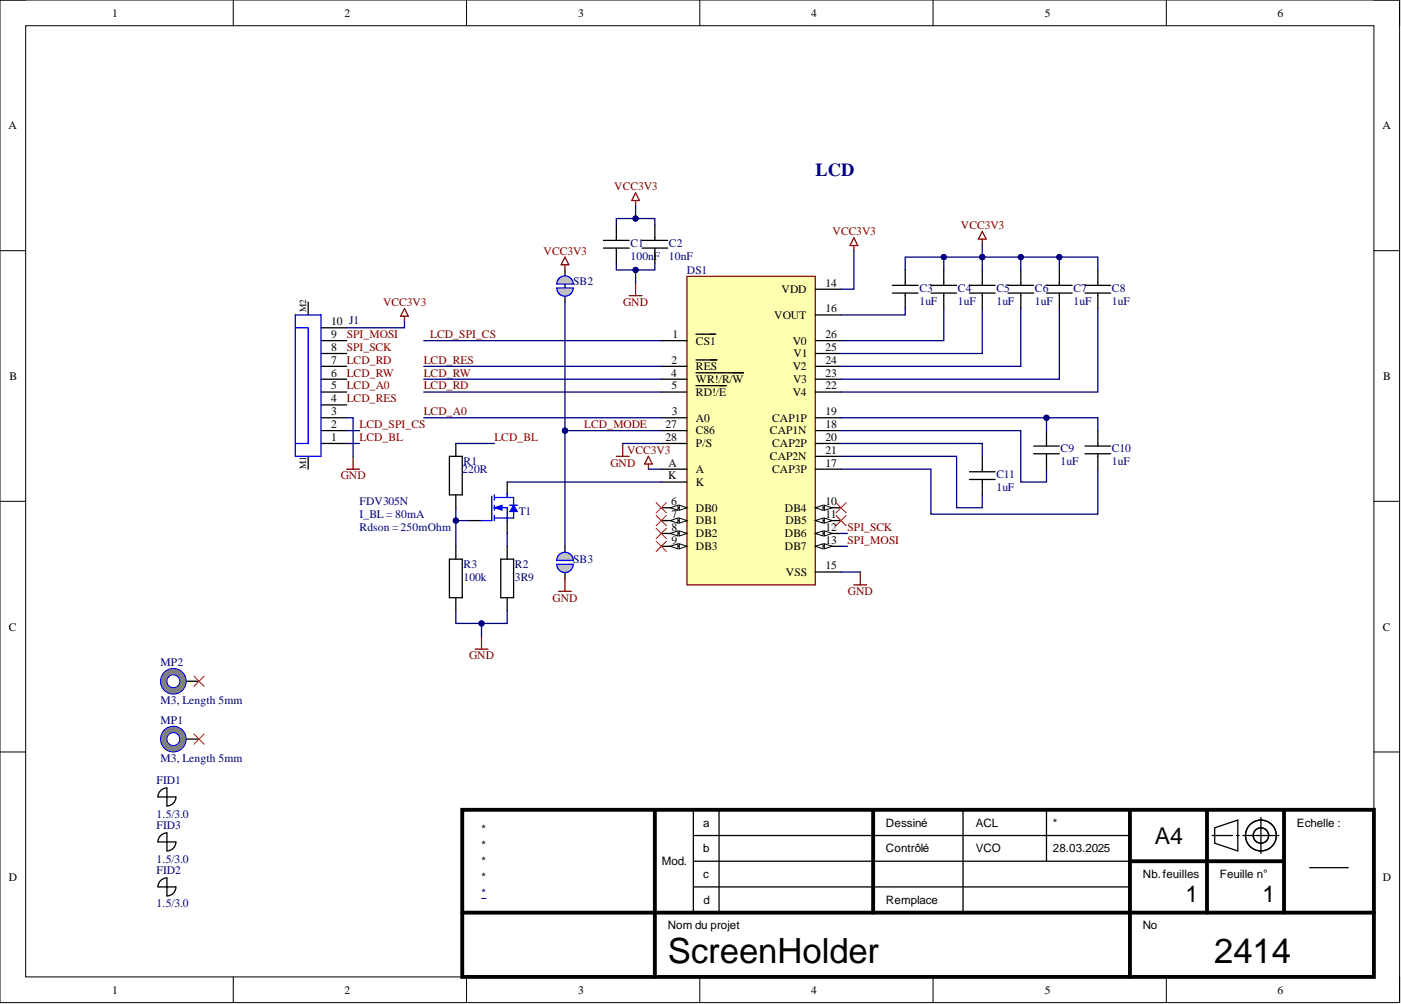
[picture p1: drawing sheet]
<svg xmlns="http://www.w3.org/2000/svg" width="277mm" height="198mm" viewBox="0 0 277 198" stroke-linecap="round" stroke-linejoin="round" font-family="sans-serif">
<g fill="none" stroke="#000" stroke-width=".2">
<path d="M0 0h276.3v198h-276.3zM0 0h5.1M5.1 5.1h266.1v187.8h-266.1zM46.1 0v5.1M92.1 0v5.1M138.2 0v5.1M184.2 0v5.1M230.3 0v5.1M271.2 0h5.1v5.1M0 49.5h5.1M271.2 49.5h5.1M0 99h5.1"/>
<path d="M271.2 99h5.1M0 148.5h5.1M271.2 148.5h5.1M46.1 192.9v5.1M92.1 192.9v5.1M138.2 192.9v5.1M184.2 192.9v5.1M230.3 192.9v5.1M276.3 192.9v5.1"/>
</g>
<path d="M91.3 159.9h179.9v33h-179.9zM129.3 159.9v33M172.4 159.9v20.3M223.1 159.9v33M238.3 159.9v20.3M253.5 159.9v20.3M223.1 170.1h30.4M91.3 180.2h179.9" fill="none" stroke="#000" stroke-width=".76"/>
<g fill="none" stroke="#000" stroke-width=".25">
<path d="M136.9 159.9v20.3M142 159.9v20.3M190.1 159.9v20.3M206.6 159.9v10.2M136.9 165h86.2M136.9 170.1h86.2M136.9 175.1h86.2M239.3 165h4M239.8 163.5l4.6-1.6v6.1l-4.6-1.5zM244.1 165h.5M245.4 165h7.1M248.9 161.4v7.1"/>
<path d="M258.6 171.3h7.6"/>
<circle cx="248.9" cy="165" r="3"/>
<circle cx="248.9" cy="165" r="1.52"/>
</g>
<path d="M95.1 177.4h.8" fill="none" stroke="#000080" stroke-width=".2"/>
<path d="M135.6 54.6h25.4v60.9h-25.4z" fill-rule="evenodd" fill="#ffffb0"/>
<path d="M135.6 54.6h25.4v60.9h-25.4z" fill="none" stroke="#800000" stroke-width=".25"/>
<g fill="none" stroke="#000" stroke-width=".25">
<path d="M130.5 67.3h5.1M130.5 72.3h5.1M130.5 74.9h5.1M130.5 77.4h5.1M137.4 66h3.9M137.4 71.1h4.2M137.4 73.6h9.4M137.4 76.2h6M130.5 82.5h5.1M130.5 85h5.1M130.5 87.6h5.1M130.5 92.7h5.1"/>
<path d="M130.5 95.2h5.1M130.5 100.3h5.1"/>
</g>
<path d="M134.1 99.8l1.5 .5-1.5 .5z" fill="#f8fcff"/>
<path d="M134.1 99.8l1.5 .5-1.5 .5z" fill="none" stroke="#000" stroke-width=".2"/>
<path d="M132.3 100.3l1.5-.5v1z" fill="#f8fcff"/>
<path d="M132.3 100.3l1.5-.5v1z" fill="none" stroke="#000" stroke-width=".2"/>
<path d="M130.5 102.8h5.1" fill="none" stroke="#000" stroke-width=".25"/>
<path d="M134.1 102.3l1.5 .5-1.5 .5z" fill="#f8fcff"/>
<path d="M134.1 102.3l1.5 .5-1.5 .5z" fill="none" stroke="#000" stroke-width=".2"/>
<path d="M132.3 102.8l1.5-.5v1z" fill="#f8fcff"/>
<path d="M132.3 102.8l1.5-.5v1z" fill="none" stroke="#000" stroke-width=".2"/>
<path d="M130.5 105.3h5.1" fill="none" stroke="#000" stroke-width=".25"/>
<path d="M134.1 104.8l1.5 .5-1.5 .5z" fill="#f8fcff"/>
<path d="M134.1 104.8l1.5 .5-1.5 .5z" fill="none" stroke="#000" stroke-width=".2"/>
<path d="M132.3 105.3l1.5-.5v1z" fill="#f8fcff"/>
<path d="M132.3 105.3l1.5-.5v1z" fill="none" stroke="#000" stroke-width=".2"/>
<path d="M130.5 107.9h5.1" fill="none" stroke="#000" stroke-width=".25"/>
<path d="M134.1 107.4l1.5 .5-1.5 .5z" fill="#f8fcff"/>
<path d="M134.1 107.4l1.5 .5-1.5 .5z" fill="none" stroke="#000" stroke-width=".2"/>
<path d="M132.3 107.9l1.5-.5v1z" fill="#f8fcff"/>
<path d="M132.3 107.9l1.5-.5v1z" fill="none" stroke="#000" stroke-width=".2"/>
<g fill="none" stroke="#000" stroke-width=".25">
<path d="M161 57.1h5M161 62.2h5M161 67.3h5M161 69.8h5M161 72.3h5M161 74.9h5M161 77.4h5M161 82.5h5M161 85h5M161 87.6h5M161 90.1h5M161 92.7h5"/>
<path d="M161 100.3h5"/>
</g>
<path d="M161 100.3l1.5-.5v1z" fill="#f8fcff"/>
<path d="M161 100.3l1.5-.5v1z" fill="none" stroke="#000" stroke-width=".2"/>
<path d="M162.7 99.8l1.6 .5-1.6 .5z" fill="#f8fcff"/>
<path d="M162.7 99.8l1.6 .5-1.6 .5z" fill="none" stroke="#000" stroke-width=".2"/>
<path d="M161 102.8h5" fill="none" stroke="#000" stroke-width=".25"/>
<path d="M161 102.8l1.5-.5v1z" fill="#f8fcff"/>
<path d="M161 102.8l1.5-.5v1z" fill="none" stroke="#000" stroke-width=".2"/>
<path d="M162.7 102.3l1.6 .5-1.6 .5z" fill="#f8fcff"/>
<path d="M162.7 102.3l1.6 .5-1.6 .5z" fill="none" stroke="#000" stroke-width=".2"/>
<path d="M161 105.3h5" fill="none" stroke="#000" stroke-width=".25"/>
<path d="M161 105.3l1.5-.5v1z" fill="#f8fcff"/>
<path d="M161 105.3l1.5-.5v1z" fill="none" stroke="#000" stroke-width=".2"/>
<path d="M162.7 104.8l1.6 .5-1.6 .5z" fill="#f8fcff"/>
<path d="M162.7 104.8l1.6 .5-1.6 .5z" fill="none" stroke="#000" stroke-width=".2"/>
<path d="M161 107.9h5" fill="none" stroke="#000" stroke-width=".25"/>
<path d="M161 107.9l1.5-.5v1z" fill="#f8fcff"/>
<path d="M161 107.9l1.5-.5v1z" fill="none" stroke="#000" stroke-width=".2"/>
<path d="M162.7 107.4l1.6 .5-1.6 .5z" fill="#f8fcff"/>
<path d="M162.7 107.4l1.6 .5-1.6 .5z" fill="none" stroke="#000" stroke-width=".2"/>
<path d="M100.1 95.2v2.5M92.5 102.8h2.6M100.1 102.8v2.5M161 113h5" fill="none" stroke="#000" stroke-width=".25"/>
<path d="M121.7 90.1h2.5M122.9 87.6v2.5" fill="none" stroke="#800000" stroke-width=".25"/>
<path d="M97.1 98v4.8h-2M97.6 98.2h2.5M97.6 97.7v1M97.6 99.8v1M97.6 100.3h2.5v2.5M97.6 102.3h2.5M97.6 101.8v1" fill="none" stroke="#00f" stroke-width=".25"/>
<path d="M97.6 100.3l1.5-.5v1z" fill="#00f"/>
<path d="M97.6 100.3l1.5-.5v1z" fill="none" stroke="#00f" stroke-width=".2"/>
<path d="M100.1 97.5v.7h1.3v1.6M101.4 101v1.3h-1.3" fill="none" stroke="#00f" stroke-width=".25"/>
<path d="M101.4 99.8l.8 1.2h-1.6z" fill="#00f"/>
<path d="M101.4 99.8l.8 1.2h-1.6z" fill="none" stroke="#00f" stroke-width=".2"/>
<path d="M100.6 99.8h1.6" fill="none" stroke="#00f" stroke-width=".25"/>
<path d="M129.5 99.2l2.1 2.1M131.6 99.2l-2.1 2.1M165 99.2l2 2.1M167 99.2l-2 2.1M129.5 101.8l2.1 2M129.5 104.3l2.1 2.1M129.5 106.9l2.1 2M131.6 101.8l-2.1 2M131.6 104.3l-2.1 2.1M131.6 106.9l-2.1 2M165 101.8l2 2M167 101.8l-2 2" fill="none" stroke="#f00" stroke-width=".2"/>
<g fill="none" stroke="#800000" stroke-width=".25">
<path d="M125.5 38.1l.7 1.5h-1.5zM125.5 39.6v1M111.5 50.8l.8 1.5h-1.5zM111.5 52.3v1M124.2 58.4h2.5M125.5 55.8v2.6M168.6 47l.7 1.5h-1.5zM168.6 48.5v1M193.9 45.7l.8 1.5h-1.5zM193.9 47.2v1M79.8 60.9l.8 1.5h-1.5zM79.8 62.4v1.1"/>
<path d="M68.4 92.7h2.6M69.7 90.1v2.6M128 90.1l.8 1.5h-1.5zM128 91.6v1.1M168.6 115.5h2.5M169.8 113v2.5"/>
</g>
<g fill="none" stroke="#000" stroke-width=".25">
<path d="M111.5 53.3v6.4M119.1 49h5.1M119.1 47.5h5.1M121.7 44.4v3.1M121.7 49v3M126.7 49h5.1M126.7 47.5h5.1M129.3 44.4v3.1M129.3 49v3M176.2 57.9h5M176.2 56.4h5M178.7 53.3v3.1"/>
<path d="M178.7 57.9v3M183.8 57.9h5M183.8 56.4h5M186.3 53.3v3.1M186.3 57.9v3M191.4 57.9h5.1M191.4 56.4h5.1M193.9 53.3v3.1M193.9 57.9v3M199 57.9h5.1M199 56.4h5.1M201.5 53.3v3.1"/>
<path d="M201.5 57.9v3M206.6 57.9h5.1M206.6 56.4h5.1M209.1 53.3v3.1M209.1 57.9v3M214.2 57.9h5.1M214.2 56.4h5.1M216.7 53.3v3.1M216.7 57.9v3M88.7 90.1h2.6v7.6h-2.6zM90 87.6v2.5M90 97.7v2.6"/>
<path d="M191.4 94.7h5.1M191.4 93.2h5.1M193.9 90.1v3.1M193.9 94.7v3M204.1 89.6h5M204.1 88.1h5M206.6 85v3.1M206.6 89.6v3.1M214.2 89.6h5.1M214.2 88.1h5.1M216.7 85v3.1M216.7 89.6v3.1"/>
<path d="M98.9 110.4h2.5v7.6h-2.5zM100.1 107.9v2.5M100.1 118v2.6"/>
</g>
<path d="M109.9 56.9h3.3l-.2 .7-.4 .5-.5 .3-.6 .1-.5-.1-.6-.4-.4-.6z" fill-rule="evenodd" fill="#c0c0c0"/>
<path d="M109.9 56.9h3.3l-.2 .7-.4 .5-.5 .3-.6 .1-.5-.1-.6-.4-.4-.6z" fill="none" stroke="#00f" stroke-width=".25"/>
<path d="M110.4 54.9l.8-.4 .9 .1 .8 .6 .3 .9h-3.3l.1-.6z" fill-rule="evenodd" fill="#c0c0c0"/>
<path d="M110.4 54.9l.8-.4 .9 .1 .8 .6 .3 .9h-3.3l.1-.6z" fill="none" stroke="#00f" stroke-width=".25"/>
<path d="M111.5 107.9v1.2M111.5 113v1.2" fill="none" stroke="#000" stroke-width=".25"/>
<path d="M109.9 111.4l3.3 .1-.2 .6-.4 .5-.5 .4-.6 .1-.5-.1-.6-.4-.4-.6z" fill-rule="evenodd" fill="#c0c0c0"/>
<path d="M109.9 111.4l3.3 .1-.2 .6-.4 .5-.5 .4-.6 .1-.5-.1-.6-.4-.4-.6z" fill="none" stroke="#00f" stroke-width=".25"/>
<path d="M110.4 109.5l.8-.4 .9 .1 .8 .6 .3 .9h-3.3l.1-.6z" fill-rule="evenodd" fill="#c0c0c0"/>
<path d="M110.4 109.5l.8-.4 .9 .1 .8 .6 .3 .9h-3.3l.1-.6z" fill="none" stroke="#00f" stroke-width=".25"/>
<path d="M110.3 116.8h2.5M111.5 114.2v2.6M93.8 128.2h2.5M95.1 125.6v2.6" fill="none" stroke="#800000" stroke-width=".25"/>
<path d="M36.8 146h2.5" fill="none" stroke="#000" stroke-width=".25"/>
<circle cx="34.2" cy="146" r="2.54" fill="#808080"/>
<circle cx="34.2" cy="146" r="2.54" fill="none" stroke="#00f" stroke-width=".2"/>
<circle cx="34.2" cy="146" r="1.27" fill="#fff"/>
<circle cx="34.2" cy="146" r="1.27" fill="none" stroke="#00f" stroke-width=".2"/>
<path d="M38.3 144.9l2 2.1M40.3 144.9l-2 2.1" fill="none" stroke="#f00" stroke-width=".2"/>
<path d="M36.8 134.5h2.5" fill="none" stroke="#000" stroke-width=".25"/>
<circle cx="34.2" cy="134.5" r="2.54" fill="#808080"/>
<circle cx="34.2" cy="134.5" r="2.54" fill="none" stroke="#00f" stroke-width=".2"/>
<circle cx="34.2" cy="134.5" r="1.27" fill="#fff"/>
<circle cx="34.2" cy="134.5" r="1.27" fill="none" stroke="#00f" stroke-width=".2"/>
<path d="M38.3 133.5l2 2M40.3 133.5l-2 2" fill="none" stroke="#f00" stroke-width=".2"/>
<g fill="none" stroke="#000" stroke-width=".25">
<path d="M60.8 59.7v2.5M63.4 80h5M63.4 77.4h5M63.4 74.9h5M63.4 72.3h5M63.4 69.8h5M63.4 67.3h5M63.4 64.7h5M60.8 90.1v2.6M63.4 87.6h5M63.4 85h5M63.4 82.5h5"/>
<path d="M88.7 110.4h2.6v7.6h-2.6zM90 107.9v2.5M90 118v2.6M31.7 156.1l-.5 .8v.5h3.5a1.77 1.77 0 0 1-1.7 1.8v-3.6l-.5 .1zM31.7 165l-.5 .8v.5h3.5a1.77 1.77 0 0 1-1.7 1.7v-3.5h-.5zM31.7 173.9l-.5 .8v.4h3.5a1.77 1.77 0 0 1-1.7 1.8v-3.5h-.5z"/>
</g>
<path d="M58.3 64.7h2.5v22.9h-2.5M58.3 62.2h5.1v27.9h-5.1z" fill="none" stroke="#00f" stroke-width=".25"/>
<path d="M121.7 44.4v-1.2h7.6v1.2M83.7 72.3h46.8M83.7 74.9h46.8M83.7 82.5h46.8M100.1 95.2h30.4M122.9 87.6h7.6M128 92.7h2.5" fill="none" stroke="#000080" stroke-width=".25"/>
<circle cx="125.5" cy="43.2" r=".51" fill="#000080"/>
<circle cx="125.5" cy="43.2" r=".51" fill="none" stroke="#000080" stroke-width=".2"/>
<path d="M121.7 52v1.3h7.6v-1.3" fill="none" stroke="#000080" stroke-width=".25"/>
<circle cx="125.5" cy="53.3" r=".51" fill="#000080"/>
<circle cx="125.5" cy="53.3" r=".51" fill="none" stroke="#000080" stroke-width=".2"/>
<path d="M168.6 49.5v7.6h-2.6M178.7 53.3v-2.5h38v2.5M83.7 67.3h46.8M178.7 60.9v1.3h-12.7M186.3 60.9v6.4h-20.3M193.9 60.9v8.9h-27.9M201.5 60.9v11.4h-35.5M209.1 60.9v14h-43.1M216.7 60.9v16.5h-50.7M166 113h3.8M166 105.3h1.3M166 107.9h1.3" fill="none" stroke="#000080" stroke-width=".25"/>
<circle cx="186.3" cy="50.8" r=".51" fill="#000080"/>
<circle cx="186.3" cy="50.8" r=".51" fill="none" stroke="#000080" stroke-width=".2"/>
<circle cx="193.9" cy="50.8" r=".51" fill="#000080"/>
<circle cx="193.9" cy="50.8" r=".51" fill="none" stroke="#000080" stroke-width=".2"/>
<circle cx="201.5" cy="50.8" r=".51" fill="#000080"/>
<circle cx="201.5" cy="50.8" r=".51" fill="none" stroke="#000080" stroke-width=".2"/>
<circle cx="209.1" cy="50.8" r=".51" fill="#000080"/>
<circle cx="209.1" cy="50.8" r=".51" fill="none" stroke="#000080" stroke-width=".2"/>
<path d="M209.1 50.8v2.5" fill="none" stroke="#000080" stroke-width=".25"/>
<circle cx="209.1" cy="50.8" r=".51" fill="#000080"/>
<circle cx="209.1" cy="50.8" r=".51" fill="none" stroke="#000080" stroke-width=".2"/>
<path d="M201.5 50.8v2.5" fill="none" stroke="#000080" stroke-width=".25"/>
<circle cx="201.5" cy="50.8" r=".51" fill="#000080"/>
<circle cx="201.5" cy="50.8" r=".51" fill="none" stroke="#000080" stroke-width=".2"/>
<path d="M193.9 50.8v2.5" fill="none" stroke="#000080" stroke-width=".25"/>
<circle cx="193.9" cy="50.8" r=".51" fill="#000080"/>
<circle cx="193.9" cy="50.8" r=".51" fill="none" stroke="#000080" stroke-width=".2"/>
<path d="M186.3 50.8v2.5" fill="none" stroke="#000080" stroke-width=".25"/>
<circle cx="186.3" cy="50.8" r=".51" fill="#000080"/>
<circle cx="186.3" cy="50.8" r=".51" fill="none" stroke="#000080" stroke-width=".2"/>
<path d="M193.9 48.2v2.6" fill="none" stroke="#000080" stroke-width=".25"/>
<circle cx="193.9" cy="50.8" r=".51" fill="#000080"/>
<circle cx="193.9" cy="50.8" r=".51" fill="none" stroke="#000080" stroke-width=".2"/>
<path d="M166 82.5h40.6v2.5" fill="none" stroke="#000080" stroke-width=".25"/>
<circle cx="206.6" cy="82.5" r=".51" fill="#000080"/>
<circle cx="206.6" cy="82.5" r=".51" fill="none" stroke="#000080" stroke-width=".2"/>
<path d="M166 85h35.5v10.2h5.1v-2.5M166 87.6h27.9v2.5M166 90.1h22.8v10.2h5.1v-2.6M206.6 82.5h10.1v2.5" fill="none" stroke="#000080" stroke-width=".25"/>
<circle cx="206.6" cy="82.5" r=".51" fill="#000080"/>
<circle cx="206.6" cy="82.5" r=".51" fill="none" stroke="#000080" stroke-width=".2"/>
<path d="M125.5 53.3v2.5M166 92.7h17.8v8.8h32.9v-8.8" fill="none" stroke="#000080" stroke-width=".25"/>
<circle cx="125.5" cy="53.3" r=".51" fill="#000080"/>
<circle cx="125.5" cy="53.3" r=".51" fill="none" stroke="#000080" stroke-width=".2"/>
<path d="M125.5 40.6v2.6" fill="none" stroke="#000080" stroke-width=".25"/>
<circle cx="125.5" cy="43.2" r=".51" fill="#000080"/>
<circle cx="125.5" cy="43.2" r=".51" fill="none" stroke="#000080" stroke-width=".2"/>
<path d="M90 120.6v2.5h10.1v-2.5" fill="none" stroke="#000080" stroke-width=".25"/>
<circle cx="95.1" cy="123.1" r=".51" fill="#000080"/>
<circle cx="95.1" cy="123.1" r=".51" fill="none" stroke="#000080" stroke-width=".2"/>
<path d="M95.1 123.1v2.5" fill="none" stroke="#000080" stroke-width=".25"/>
<circle cx="95.1" cy="123.1" r=".51" fill="#000080"/>
<circle cx="95.1" cy="123.1" r=".51" fill="none" stroke="#000080" stroke-width=".2"/>
<path d="M90 100.3v2.5h2.5" fill="none" stroke="#000080" stroke-width=".25"/>
<circle cx="90" cy="102.8" r=".51" fill="#000080"/>
<circle cx="90" cy="102.8" r=".51" fill="none" stroke="#000080" stroke-width=".2"/>
<path d="M90 102.8v5.1M100.1 105.3v2.6" fill="none" stroke="#000080" stroke-width=".25"/>
<circle cx="90" cy="102.8" r=".51" fill="#000080"/>
<circle cx="90" cy="102.8" r=".51" fill="none" stroke="#000080" stroke-width=".2"/>
<path d="M79.8 63.5v1.2h-11.4M83.7 77.4h46.8M111.5 85h19" fill="none" stroke="#000080" stroke-width=".25"/>
<circle cx="111.5" cy="85" r=".51" fill="#000080"/>
<circle cx="111.5" cy="85" r=".51" fill="none" stroke="#000080" stroke-width=".2"/>
<path d="M111.5 85v22.9" fill="none" stroke="#000080" stroke-width=".25"/>
<circle cx="111.5" cy="85" r=".51" fill="#000080"/>
<circle cx="111.5" cy="85" r=".51" fill="none" stroke="#000080" stroke-width=".2"/>
<path d="M111.5 59.7v25.3" fill="none" stroke="#000080" stroke-width=".25"/>
<circle cx="111.5" cy="85" r=".51" fill="#000080"/>
<circle cx="111.5" cy="85" r=".51" fill="none" stroke="#000080" stroke-width=".2"/>
<path d="M68.4 82.5h1.3v7.6M68.4 87.6h2.6M68.4 85h2.6M90 87.6h7.6" fill="none" stroke="#000080" stroke-width=".25"/>
<g font-size="6.9">
<text x="131.8" y="190.2">ScreenHolder</text>
<text x="239.7" y="190.2">2414</text>
</g>
<g font-size="4.6">
<text x="228" y="166.6">A4</text>
<text x="234.1" y="178">1</text>
<text x="249.3" y="178">1</text>
</g>
<text font-size="3.6" fill="#000080" x="161" y="34.8">LCD</text>
<g font-size="2.3">
<text x="22.1" y="3.3">1</text>
<text x="68" y="3.3">2</text>
<text x="114.2" y="3.3">3</text>
<text x="160.1" y="3.3">4</text>
<text x="206.3" y="3.3">5</text>
<text x="252.2" y="3.3">6</text>
<text x="1.7" y="25.6">A</text>
<text x="272.9" y="25.6">A</text>
<text x="154.3" y="57.9">VDD</text>
<text x="163" y="56.6">14</text>
<text x="65.4" y="64.2">10 J1</text>
<text x="152.9" y="63">VOUT</text>
<text x="163" y="61.7">16</text>
<text x="65.4" y="71.8">7</text>
<text x="65.4" y="69.3">8</text>
<text x="65.4" y="66.8">9</text>
<text x="132.6" y="71.8">2</text>
<text x="132.7" y="66.8">1</text>
<text x="137.4" y="68">CS1</text>
<text x="156.5" y="68">V0</text>
<text x="156.7" y="70.6">V1</text>
<text x="163" y="66.8">26</text>
<text x="163" y="69.3">25</text>
<text x="163" y="71.8">24</text>
<text x="1.9" y="75.1">B</text>
<text x="65.4" y="76.9">5</text>
<text x="65.4" y="74.4">6</text>
<text x="132.5" y="74.4">4</text>
<text x="132.6" y="76.9">5</text>
<text x="137.4" y="73.1">RES</text>
<text x="137.4" y="75.6">WR!/R/W</text>
<text x="156.5" y="73.1">V2</text>
<text x="156.6" y="75.6">V3</text>
<text x="163" y="74.4">23</text>
<text x="163" y="76.9">22</text>
<text x="273.1" y="75.1">B</text>
<text x="65.4" y="82">3</text>
<text x="65.4" y="79.5">4</text>
<text x="132.7" y="82">3</text>
<text x="137.4" y="78.2">RD!/E</text>
<text x="137.4" y="83.3">A0</text>
<text x="152.4" y="83.3">CAP1P</text>
<text x="156.5" y="78.2">V4</text>
<text x="163" y="82">19</text>
<text x="65.4" y="87.1">1</text>
<text x="65.4" y="84.5">2</text>
<text x="131.4" y="84.5">27</text>
<text x="131.4" y="87.1">28</text>
<text x="137.4" y="85.8">C86</text>
<text x="137.4" y="88.3">P/S</text>
<text x="152" y="85.8">CAP1N</text>
<text x="152.4" y="88.3">CAP2P</text>
<text x="163" y="84.5">18</text>
<text x="163" y="87.1">20</text>
<text x="163" y="89.6">21</text>
<text x="131.9" y="94.7">K</text>
<text x="132" y="92.1">A</text>
<text x="137.4" y="93.4">A</text>
<text x="137.4" y="96">K</text>
<text x="152" y="90.9">CAP2N</text>
<text x="152.4" y="93.4">CAP3P</text>
<text x="163" y="92.1">17</text>
<text x="132.5" y="99.8">6</text>
<text x="137.4" y="101">DB0</text>
<text x="155" y="101">DB4</text>
<text x="163" y="99.8">10</text>
<text x="132.6" y="102.3">7</text>
<text x="132.6" y="104.8">8</text>
<text x="132.6" y="107.4">9</text>
<text x="137.4" y="103.6">DB1</text>
<text x="137.4" y="106.1">DB2</text>
<text x="155" y="106.1">DB6</text>
<text x="155" y="103.6">DB5</text>
<text x="163" y="102.3">11</text>
<text x="163" y="104.8">12</text>
<text x="163" y="107.4">13</text>
<text x="137.4" y="108.6">DB3</text>
<text x="155" y="108.6">DB7</text>
<text x="155.1" y="113.7">VSS</text>
<text x="163" y="112.4">15</text>
<text x="1.8" y="124.5">C</text>
<text x="273" y="124.5">C</text>
<text x="95.1" y="167.7">*</text>
<text x="95.1" y="164.5">*</text>
<text x="138.8" y="163.2">a</text>
<text x="174.9" y="163.2">Dessiné</text>
<text x="192.6" y="163.2">ACL</text>
<text x="207.9" y="163.2">*</text>
<text x="256" y="163.2">Echelle :</text>
<text x="95.1" y="170.8">*</text>
<text x="130.6" y="170.8">Mod.</text>
<text x="138.8" y="168.3">b</text>
<text x="138.8" y="173.4">c</text>
<text x="174.9" y="168.3">Contrôlé</text>
<text x="192.6" y="168.3">VCO</text>
<text x="207.9" y="168.3">28.03.2025</text>
<text x="225.6" y="173.4">Nb.feuilles</text>
<text x="240.8" y="173.4">Feuille n°</text>
<text x="1.8" y="174">D</text>
<text x="95.1" y="174">*</text>
<text x="138.9" y="178.4">d</text>
<text x="174.9" y="178.4">Remplace</text>
<text x="273" y="174">D</text>
<text x="131.8" y="183.5">Nom du projet</text>
<text x="225.6" y="183.5">No</text>
<text x="22.1" y="196.2">1</text>
<text x="68" y="196.2">2</text>
<text x="114.2" y="196.2">3</text>
<text x="160.1" y="196.2">4</text>
<text x="206.3" y="196.2">5</text>
<text x="252.2" y="196.2">6</text>
</g>
<g font-size="2.3" fill="#800000">
<text x="121.3" y="37.6">VCC3V3</text>
<text x="164.3" y="46.5">VCC3V3</text>
<text x="189.7" y="45.2">VCC3V3</text>
<text x="107.3" y="50.3">VCC3V3</text>
<text x="75.6" y="60.4">VCC3V3</text>
<text x="123" y="60.4">GND</text>
<text x="68.4" y="69.3">SPI_SCK</text>
<text x="68.4" y="66.8">SPI_MOSI</text>
<text x="68.4" y="71.8">LCD_RD</text>
<text x="83.7" y="71.8">LCD_RES</text>
<text x="84.9" y="66.8">LCD_SPI_CS</text>
<text x="68.4" y="74.4">LCD_RW</text>
<text x="68.4" y="76.9">LCD_A0</text>
<text x="83.7" y="74.4">LCD_RW</text>
<text x="83.7" y="76.9">LCD_RD</text>
<text x="68.4" y="79.5">LCD_RES</text>
<text x="83.7" y="82">LCD_A0</text>
<text x="71" y="84.5">LCD_SPI_CS</text>
<text x="71" y="87.1">LCD_BL</text>
<text x="97.6" y="87.1">LCD_BL</text>
<text x="115.3" y="84.5">LCD_MODE</text>
<text x="123.8" y="89.6">VCC3V3</text>
<text x="67.3" y="94.7">GND</text>
<text x="120.5" y="92.1">GND</text>
<text x="167.3" y="104.8">SPI_SCK</text>
<text x="167.3" y="107.4">SPI_MOSI</text>
<text x="109.1" y="118.8">GND</text>
<text x="167.4" y="117.5">GND</text>
<text x="92.6" y="130.2">GND</text>
</g>
<g font-size="2.3" fill="#000080">
<text x="124.5" y="48.7">C1</text>
<text x="124.5" y="51.3">100nF</text>
<text x="132.1" y="48.7">C2</text>
<text x="132.1" y="51.3">10nF</text>
<text x="113.1" y="56.4">SB2</text>
<text x="135.6" y="54.1">DS1</text>
<text x="181.5" y="57.6">C3</text>
<text x="189.1" y="57.6">C4</text>
<text x="196.7" y="57.6">C5</text>
<text x="204.3" y="57.6">C6</text>
<text x="211.9" y="57.6">C7</text>
<text x="219.5" y="57.6">C8</text>
<text x="181.5" y="60.2">1uF</text>
<text x="189.1" y="60.2">1uF</text>
<text x="196.7" y="60.2">1uF</text>
<text x="204.3" y="60.2">1uF</text>
<text x="211.9" y="60.2">1uF</text>
<text x="219.5" y="60.2">1uF</text>
<text x="209.4" y="89.4">C9</text>
<text x="219.5" y="89.4">C10</text>
<text x="91.3" y="93.4">220R</text>
<text x="91.5" y="91.9">R1</text>
<text x="196.7" y="94.4">C11</text>
<text x="209.4" y="91.9">1uF</text>
<text x="219.5" y="91.9">1uF</text>
<text x="71" y="99.8">FDV305N</text>
<text x="102.4" y="101.8">T1</text>
<text x="196.7" y="97">1uF</text>
<text x="71" y="102.3">I_BL = 80mA</text>
<text x="71" y="104.8">Rdson = 250mOhm</text>
<text x="91.5" y="112.2">R3</text>
<text x="101.6" y="112.2">R2</text>
<text x="113.1" y="111.1">SB3</text>
<text x="91.5" y="114.7">100k</text>
<text x="101.6" y="114.7">3R9</text>
<text x="31.7" y="131.5">MP2</text>
<text x="31.7" y="142.9">MP1</text>
<text x="31.7" y="139.1">M3, Length 5mm</text>
<text x="30.9" y="154.8">FID1</text>
<text x="31.7" y="150.5">M3, Length 5mm</text>
<text x="30.9" y="161.4">1.5/3.0</text>
<text x="30.9" y="163.7">FID3</text>
<text x="30.9" y="172.6">FID2</text>
<text x="30.9" y="170.3">1.5/3.0</text>
<text x="30.9" y="179.2">1.5/3.0</text>
<text x="95.1" y="177.2">*</text>
</g>
<g font-size="1.9">
<text x="60.4" y="61.7" transform="rotate(-90 60.4 61.7)">M2</text>
<text x="60.4" y="92.7" transform="rotate(-90 60.4 92.7)">M1</text>
</g>
</svg>
